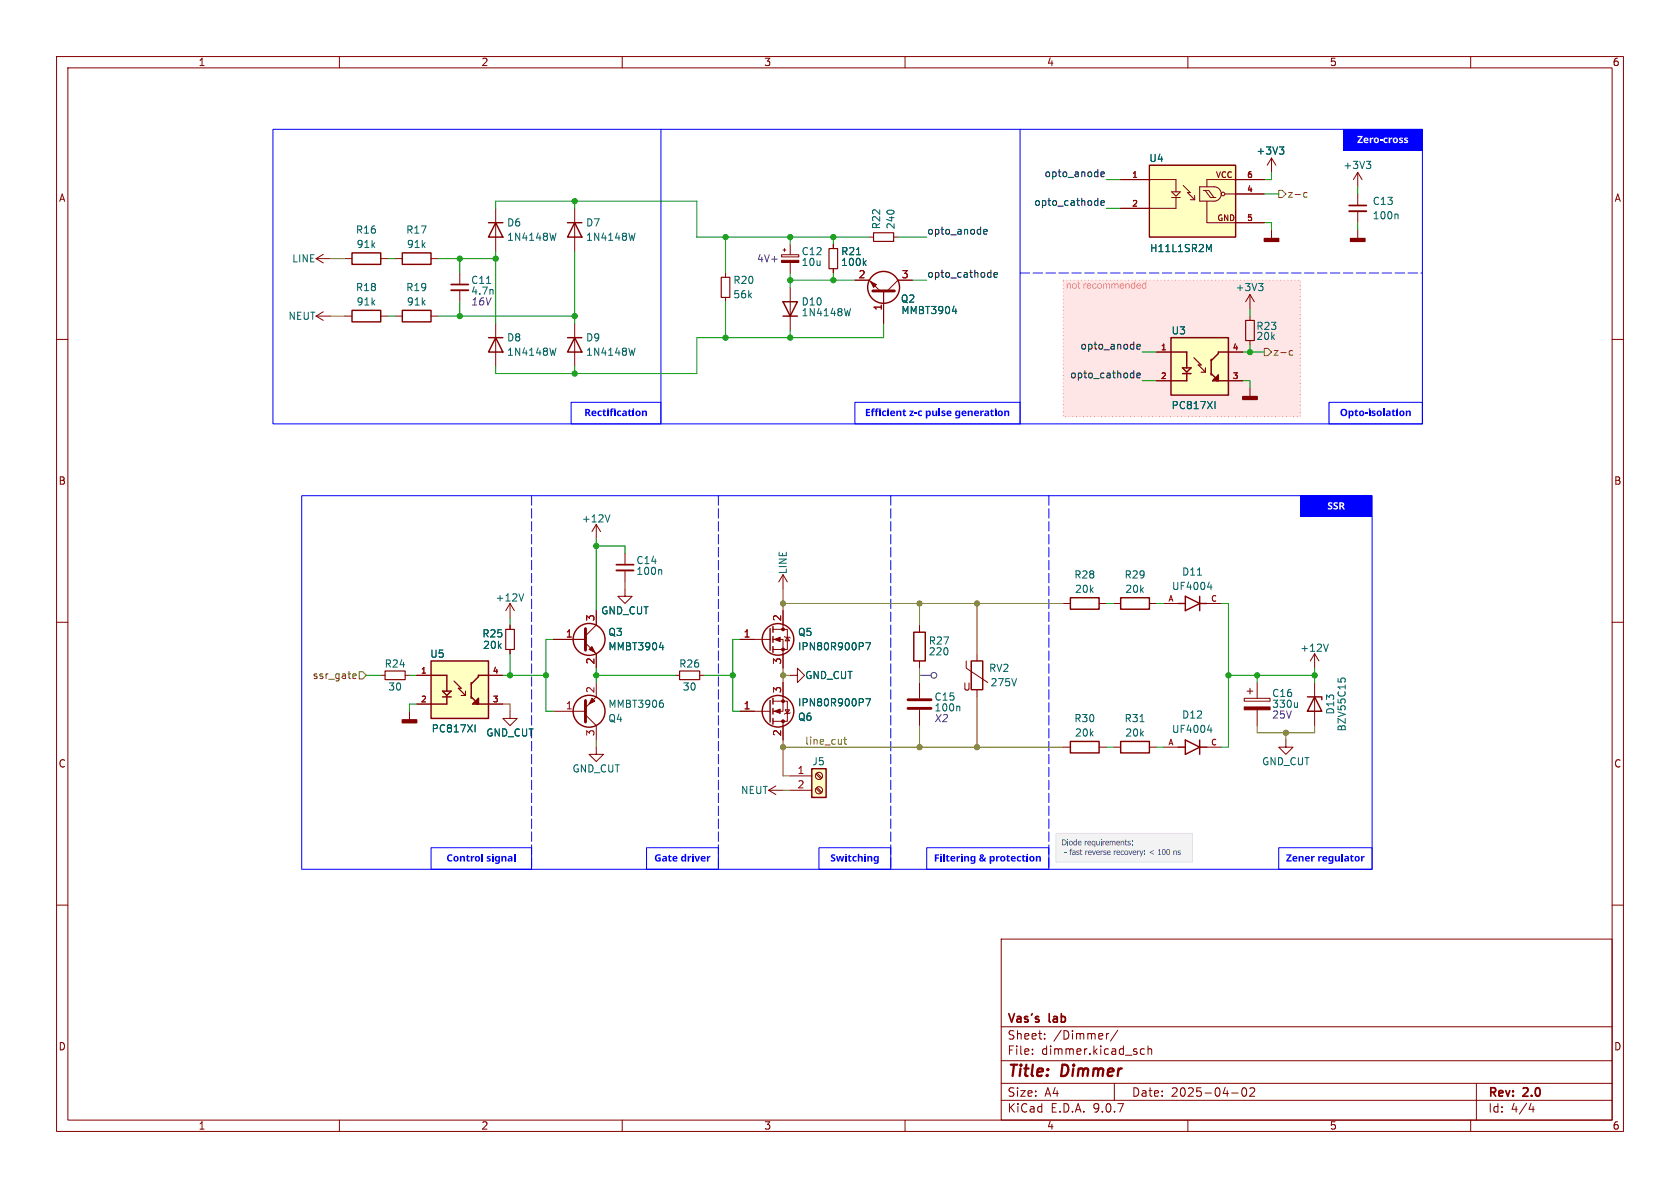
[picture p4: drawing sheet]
<svg xmlns="http://www.w3.org/2000/svg" width="297mm" height="210mm" viewBox="0 0 297 210" stroke-linecap="round" stroke-linejoin="round" font-family="sans-serif">
<g fill="none" stroke="#840000" stroke-width=".18">
<path d="M10 10h277v190h-277zM12 12h273v186h-273zM60 10v2M110 10v2M160 10v2M210 10v2M260 10v2M10 60h2M285 60h2M10 110h2M285 110h2M10 160h2"/>
<path d="M177 166h108v32h-108zM285 160h2M60 198v2M110 198v2M160 198v2M177 194.5h108M177 191.5h108M177 187.5h108M177 181.5h108M182.5 186.3v.1M182.5 185.5v.1M184.7 183.6v.1"/>
<path d="M184.7 182.8v.1M195.6 182.7v1M196 182.7l-.3 .1-.1 .2M197 191.5v3M197.6 182.1l-1.3 2M202.3 185.5l-.4-.1-.3 .3v.4l.1 .2h.6M203 185.5l.2-.1 .3 .1 .1 .9M203 184.9v1.5M210 198v2M217.7 193.2h1.2M219.7 192.4l.2-.1a.81 .81 0 0 1 .6 .6 .81 .81 0 0 1-.3 .8l-.2 .1a.81 .81 0 0 1-.3-1.4zM221 192.4l.5-.1 .2 .1 .1 .3-.9 1.1h.9"/>
<path d="M260 198v2M261 191.5v6.5M270.7 195l-.4 1.1h.9M271 195.6v1"/>
</g>
<g fill="#00f">
<path d="M237.5 22.9h14v3.8h-14z"/>
<path d="M229.9 87.6h12.7v3.8h-12.7z"/>
</g>
<path d="M186.7 147.3h24.1v5.1h-24.1z" fill="#f3f3f3"/>
<path d="M188 49.5h41.9v24.2h-41.9z" fill="#ffe6e6"/>
<g fill="none" stroke="#840000" stroke-width=".25">
<path d="M138.4 53.3h2.6l-1.3 2.6zM138.4 55.9h2.6M136.1 111.1v3.8M136.7 110.7v1.1M136.7 112.5v1M136.7 114.3v1M161.5 111.8h2.1v5h-2.1zM171.7 116.8h2v5.1h-2zM189.2 105.7h5.1v2h-5.1zM198.1 105.7h5.1v2h-5.1zM208.3 106.7h1.2M209.5 105.4l2.6 1.3-2.6 1.3z"/>
<path d="M212.1 106.7h1.3M212.1 105.4v2.6M136.1 123.8v3.8M136.7 123.4v1.1M136.7 125.2v1M136.7 127v1M189.2 131.1h5.1v2h-5.1zM198.1 131.1h5.1v2h-5.1z"/>
<circle cx="137.5" cy="113" r="2.79"/>
<circle cx="137.5" cy="125.7" r="2.79"/>
</g>
<g fill="none" stroke="#840000" stroke-width=".18">
<path d="M240 30.5v2.5M240 34.3v2M240 37.3v2.1M240 30.5l-.7 1.3M240 30.5l.8 1.3M55.9 45.7l1.2 .8M55.9 45.7h2.5M55.9 55.9l1.2 .7M55.9 55.9h2.5M57.1 45l-1.2 .7M57.1 55.1l-1.2 .8M139.7 50.8v7.6"/>
<path d="M240 40.6v1.6M130.8 113h5.3M136.7 111.3h2.5v3.5h-2.5M136.7 113h1.7v5.1M138.4 108v3.3M138.7 112.5l.1 .1h.8l.1 .2M139.2 112.6l.4 .7h-.8zM139.7 119.4h1.3v-1.3l1.2 1.3-1.2 1.3v-1.3M162.6 110.5v1.3M162.6 116.8v1.3M170.8 116.8v1.3l3.8 2.6M172.7 115.6v1.2"/>
<path d="M188 106.7h1.2M194.3 106.7h1.3M196.8 106.7h1.3M203.2 106.7h1.3M205.7 106.7h2.6M213.4 106.7h2.5M232.4 115.6l-.8 1.2M232.4 115.6l.8 1.2M232.4 115.6v2.5M130.8 125.7h5.3M136.7 124h2.5v3.5h-2.5M138.4 120.7v5h-1.7"/>
<path d="M138.4 127.5v3.3M138.8 125.5h.8l-.4 .6zM139.7 126l-.1 .1h-.8l-.1 .1M162.6 120.7v2.7M162.6 125.5v2.8M172.7 121.9v1.3M188 132.1h1.2M194.3 132.1h1.3M196.8 132.1h1.3M203.2 132.1h1.3M220 123.4h4.5v.6h-4.5zM220.5 122.2h1"/>
<path d="M221 121.7v1M222.2 120.7v2.7M222.2 125.5v2.8M227.3 130.8v1.3h1.3l-1.3 1.3-1.2-1.3h1.2"/>
</g>
<g fill="none" stroke="#006464" stroke-width=".18">
<path d="M241.5 28.5h.8l-.4 .5M242.1 29l.2 .2v.3l-.2 .3M247 37.8l.2 .2v.7M150.4 54.6l-.3 1.2M153.1 113.6h.8l-.5 1.3M211.7 101.7h.7M213.5 103.8h.8M214.1 103.4v.8M234.8 113.9l-.4 1.2M153.1 123.5h.8l-.5 1.3M169.5 124.8l.2 .2v.7M201.5 127.6h.8"/>
<path d="M229.4 124.2v.8M229.4 124.9l-.2 .1"/>
</g>
<g fill="#840000" stroke="#840000" stroke-width=".18">
<path d="M136.9 125.7l1-.4v.8z"/>
<path d="M220 125h4.5v.5h-4.5z"/>
<path d="M136.9 113l1-.4v.8z"/>
<circle cx="138.4" cy="127.5" r=".25"/>
<circle cx="138.4" cy="124" r=".25"/>
<circle cx="138.4" cy="111.3" r=".25"/>
<circle cx="138.4" cy="114.8" r=".25"/>
</g>
<path d="M238.8 42.2h2.5v.5h-2.5z" fill="#840000" stroke="#840000" stroke-width=".25"/>
<path d="M160.5 123.7h4.1M160.5 125.2h4.1" fill="none" stroke="#840000" stroke-width=".51"/>
<path d="M238.5 36.3h3.1" fill="none" stroke="#840000" stroke-width=".3"/>
<path d="M238.5 37.3h3.1" fill="none" stroke="#840000" stroke-width=".33"/>
<path d="M203.2 29.2h15.2v12.7h-15.2z" fill="#ffffc2"/>
<g fill="none" stroke="#840000" stroke-width=".18">
<path d="M198.1 31.8h9.8v2.1M207.1 33.9h1.6l-.8 .8zM207.1 34.9h1.6M207.9 34.9v1.9h-9.8M209.2 32.8l1.2 1.2h-.5l1.3 1.3M210.4 35.3h.8M211.2 34.5v.8M212.1 33h2.5a1.27 1.27 0 0 1 1.3 1.3 1.27 1.27 0 0 1-1.3 1.3h-2.5zM212.7 33.7h1l.9 1.2M213 33.7l1 1.2h.9M213.4 35.6v3.8h10.1M216.5 34.3h7"/>
<path d="M223.5 31.8h-10.1v1.2"/>
<circle cx="216.2" cy="34.3" r=".32"/>
</g>
<path d="M203.2 29.2h15.2v12.7h-15.2z" fill="none" stroke="#840000" stroke-width=".25"/>
<path d="M213.7 44.1l.4-.9v1.3" fill="none" stroke="#006464" stroke-width=".18"/>
<path d="M207 59.7h10.2v10.2h-10.2z" fill="#ffffc2"/>
<g fill="none" stroke="#840000" stroke-width=".25">
<path d="M62.2 44.7h5.1v2h-5.1zM71.1 54.9h5.1v2h-5.1zM71.1 44.7h5.1v2h-5.1zM207 59.7h10.2v10.2h-10.2zM207 62.2h2.8v2.8M209 65h1.6l-.8 .8zM209 66h1.6M209.8 66v1.3h-2.8M214.1 66l1.3 1.3v-1l-1 1h2.8M214.1 63.5v2.8M214.6 67.1h.3M214.9 67.1l.2 .2v-.5l.3 .3"/>
<path d="M215.4 66.5l-.5 .6M217.2 62.2h-1.8v.3l-1.3 1.3"/>
<circle cx="156.2" cy="50.8" r="2.82"/>
</g>
<path d="M146.6 43.9h1.5v3.6h-1.5zM154.4 41.1h3.6v1.6h-3.6zM220.2 56.6h1.5v3.6h-1.5zM211.1 63.2l1.2 1.3h-.5l1.3 1.3M212.3 65.8h.8M213.1 65v.8M89.4 111.3h1.5v3.5h-1.5z" fill="none" stroke="#840000" stroke-width=".2"/>
<g fill="none" stroke="#840000" stroke-width=".18">
<path d="M224.8 27.9v2.6M224.8 27.9l-.8 1.3M224.8 27.9l.8 1.3M61 45.7h1.2M67.3 45.7h1.3M69.8 45.7h1.3M69.8 55.9h1.3M76.2 45.7h1.3M76.2 55.9h1.3M81.3 48.3v2M81.3 51.3v2M147.3 43.2v.7"/>
<path d="M147.3 47.5v.8M151.1 49.5h2.6l1.9 1.9M153.7 41.9h.7M156.2 51.4v5.8M158 41.9h.7M161.3 49.5h-2.6l-1.9 1.9M221 52.1v2.5M221 55.9v.7M221 52.1l-.8 1.2M221 52.1l.7 1.2M224.8 40.6v1.6M204.5 62.2h2.5"/>
<path d="M204.5 67.3h2.5M217.2 62.2h2.5M217.2 67.3h2.5M221 60.2v.8M221 68.6v1.5M90.2 106.7v2.5M90.2 110.5v.8M90.2 114.8v.8M90.2 106.7l-.8 1.3M90.2 106.7l.7 1.3"/>
</g>
<g fill="none" stroke="#006464" stroke-width=".18">
<path d="M226.2 26h.8l-.5 .5M226.7 26.5l.3 .2v.3l-.3 .2M86 50.1h.7M87.1 51.2l.1 .8M151.4 45h.7M152.8 46.5l.3 .4M153.1 46.1l-.5 .5M168.4 55h.7M169 54.6v.8M222.5 50.1h.8l-.4 .5M223 50.6l.3 .2v.3l-.3 .3M214.8 71v1.2"/>
<path d="M92.6 105l-.4 1.2"/>
</g>
<g fill="#840000" stroke="#840000" stroke-width=".25">
<path d="M219.7 70.1h2.5v.5h-2.5z"/>
<path d="M223.5 42.2h2.6v.5h-2.6z"/>
</g>
<path d="M154.3 51.4h3.8" fill="none" stroke="#840000" stroke-width=".51"/>
<path d="M153.9 49.8l1 .5-.5 .5z" fill="#840000" stroke="#840000" stroke-width=".18"/>
<path d="M79.8 50.3h3" fill="none" stroke="#840000" stroke-width=".3"/>
<path d="M79.8 51.3h3" fill="none" stroke="#840000" stroke-width=".33"/>
<path d="M76.2 116.8h10.2v10.2h-10.2z" fill="#ffffc2"/>
<g fill="none" stroke="#840000" stroke-width=".25">
<path d="M86.4 39.4h2.5M87.6 39.4l1.3 2.5h-2.5zM100.3 39.4h2.6M101.6 39.4l1.3 2.5h-2.6zM62.2 54.9h5.1v2h-5.1zM86.4 59.7h2.5M87.6 59.7l1.3 2.5h-2.5zM100.3 59.7h2.6M101.6 59.7l1.3 2.5h-2.6zM76.2 116.8h10.2v10.2h-10.2zM76.2 119.4h2.8v2.8M86.4 119.4h-1.8v.2l-1.3 1.3"/>
<path d="M78.2 122.2h1.6l-.8 .7zM78.2 123.2h1.6M79 123.2v1.3h-2.8M83.3 123.2l1.3 1.3v-1.1l-1 1.1h2.8M83.3 120.7v2.7M83.8 124.2h.3M84.1 124.2l.2 .3v-.5l.3 .2M84.6 123.7l-.5 .5M231.1 123.2h2.6v.5M232.4 123.2l1.3 2.5h-2.6z"/>
<circle cx="104.1" cy="113" r="2.82"/>
<circle cx="104.1" cy="125.7" r="2.82"/>
</g>
<path d="M127.5 49h1.5v3.6h-1.5zM68.1 118.6h3.5v1.5h-3.5zM120.1 118.6h3.6v1.5h-3.6zM80.3 120.4l1.2 1.3h-.5l1.3 1.2M81.5 122.9h.8M82.3 122.2v.7" fill="none" stroke="#840000" stroke-width=".2"/>
<g fill="none" stroke="#840000" stroke-width=".18">
<path d="M87.6 36.8v7.7M101.6 36.8v7.7M61 55.9h1.2M67.3 55.9h1.3M87.6 57.2v7.6M101.6 57.2v7.6M128.3 48.3v.7M128.3 52.6v.7M138.2 45h3v.4h-3zM138.4 44.2h.5M138.7 43.9v.6M139.7 43.2v1.8"/>
<path d="M139.7 46.4v1.9M105.4 92.7l-.8 1.3M105.4 92.7l.8 1.3M105.4 92.7v2.6M110.5 97.8v2M67.3 119.4h.8M71.6 119.4h.8M73.7 119.4h2.5M86.4 119.4h2.5M97.8 113h5.7M103.5 113.7l1.9 1.9v2.5M105.4 108v2.5l-1.9 1.9"/>
<path d="M110.5 104.1v1.3h1.3l-1.3 1.3-1.3-1.3h1.3M110.5 100.8v2.1M119.4 119.4h.7M123.7 119.4h.8M138.4 101.6l-.7 1.3M138.4 101.6l.8 1.3M138.4 101.6v2.5M72.4 125.7v1.6M73.7 124.5h2.5M86.4 124.5h2.5M90.2 125.7v1.3h1.2l-1.2 1.3-1.3-1.3h1.3M97.8 125.7h5.7"/>
<path d="M103.5 126.4l1.9 1.9v2.5M105.4 120.7v2.5l-1.9 1.9M105.4 132.1v1.3h1.3l-1.3 1.2-1.3-1.2h1.3M135.9 139.7l1.3 .8M135.9 139.7h2.5M137.2 138.9l-1.3 .8M232.4 120.7v7.6"/>
</g>
<g fill="none" stroke="#006464" stroke-width=".18">
<path d="M98.3 41.2l-.3 1.3M112.3 41.2l-.3 1.3M98.3 61.5l-.3 1.3M112.3 61.5l-.3 1.3M107.8 91l-.4 1.3M116.6 114.5h.8M116.8 100.7l.2 .2v.6M117.2 114v.9M236.5 119.9v.6M84 128.1v1.3M116.9 123.8h.3M117 124.3l.3 .2v.3l-.3 .2"/>
<path d="M237 120.4v-.3l.3-.2h.4l.1 .5"/>
</g>
<path d="M71.1 127.3h2.6v.5h-2.6z" fill="#840000" stroke="#840000" stroke-width=".25"/>
<path d="M109 99.8h3" fill="none" stroke="#840000" stroke-width=".3"/>
<path d="M109 100.8h3" fill="none" stroke="#840000" stroke-width=".33"/>
<path d="M103.5 111.1v3.8M103.5 123.8v3.8" fill="none" stroke="#840000" stroke-width=".51"/>
<g fill="#840000" stroke="#840000" stroke-width=".18">
<path d="M104.6 114.3l.6 1-1.1-.5z"/>
<path d="M104.6 123.4l.6 .6-1.1 .5z"/>
<path d="M138.2 46h3v.4h-3z"/>
</g>
<path d="M143.5 135.9h2.5v5.1h-2.5z" fill="#ffffc2"/>
<path d="M143.5 135.9h2.5v5.1h-2.5zM208.3 132.1h1.2M209.5 130.8l2.6 1.3-2.6 1.3zM212.1 132.1h1.3M212.1 130.8v2.6" fill="none" stroke="#840000" stroke-width=".25"/>
<g fill="none" stroke="#840000" stroke-width=".18">
<path d="M139.7 137.2h3.8M139.7 139.7h3.8M144.2 136.8l.9 .9M144.2 139.4l.9 .8M144.4 136.7l.9 .8M144.4 139.2l.9 .8M205.7 132.1h2.6M213.4 132.1h2.5"/>
<circle cx="144.8" cy="137.2" r=".63"/>
<circle cx="144.8" cy="139.7" r=".63"/>
</g>
<path d="M213.5 129.1h.8M214.1 128.6v.9" fill="none" stroke="#006464" stroke-width=".18"/>
<g fill="none" stroke="#484848" stroke-width=".18">
<path d="M162.6 119.4h2"/>
<circle cx="165.1" cy="119.4" r=".51"/>
</g>
<path d="M226.1 33.7h.6l.6 .6-.6 .6h-.6zM230.5 34.6l.2 .3 .4-.1M231.1 34.1l-.4-.1-.2 .3M223.5 61.6h.7l.6 .6-.6 .7h-.7zM227.9 62.6l.3 .2 .3-.1M228.5 62h-.3l-.3 .2M62.4 119.9h.5M62.4 119.2l.4-.1 .2 .3-.6 .1M63.5 118.7h.6l.7 .7-.7 .6h-.6z" fill="none" stroke="#725600" stroke-width=".18"/>
<g fill="none" stroke="#0f0f0f" stroke-width=".18">
<path d="M194 35.5h.1M194.1 35v1.3M194.1 36.3h-.1M194.6 35.9l.6-.1v-.3h-.4l-.2 .2 .1 .6h.5M194.6 30.8l.6-.1v-.2l-.4-.1-.2 .2 .1 .6h.5M173.9 41l.6-.1v-.3h-.4l-.2 .1 .1 .6h.5M175.1 48.2h.1M175.2 47.7v1.3M175.2 49h-.1M175.7 48.6l.6-.1v-.3h-.4l-.2 .2 .1 .6h.5M200.3 66h.1M200.4 65.5v1.3"/>
<path d="M200.4 66.7l-.1 .1M201 61.3l.6-.1-.1-.3h-.3l-.2 .2v.6h.5M201 66.4l.6-.1-.1-.3h-.3l-.2 .1v.6h.5"/>
</g>
<g fill="none" stroke="#7f7f00" stroke-width=".18">
<path d="M58.4 55.9h2.6M58.4 45.7h2.6M110.5 102.9v1.2M138.4 106.7h49.6M138.4 119.4h1.3M138.4 104.1v3.9M138.4 118.1v2.6M162.6 106.7v3.8M162.6 118.1v2.6M172.7 106.7v8.9M88.9 124.5h1.3v1.2M105.4 130.8v1.3"/>
<path d="M138.4 139.7h1.3M138.4 130.8v6.4h1.3M138.4 132.1h49.6M149.2 130.7h.5M149.4 130.3v1.1l.3 .2M162.6 128.3v3.8M172.7 123.2v8.9M222.2 128.3v1.2h10.2v-1.2M227.3 129.5v1.3"/>
</g>
<path d="M116.8 22.9v52M180.3 22.9v52" fill="none" stroke="#0000c2" stroke-width=".18"/>
<path d="M180.3 48.3h71.2M94 87.6v66.1M127 87.6v66.1M157.5 87.6v66.1M185.4 87.6v66.1" fill="none" stroke="#0000c2" stroke-width=".18" stroke-dasharray="1.7 .6"/>
<g fill="none" stroke="#009600" stroke-width=".18">
<path d="M87.6 36.8v-1.2h35.6v6.3h30.5M101.6 35.6v1.2M195.6 36.8h2.5M195.6 31.8h2.5M223.5 39.4h1.3v1.2M223.5 34.3h2.6M224.8 30.5v1.3h-1.3M240 33v1.3M240 39.4v1.2M68.6 45.7h1.2M68.6 55.9h1.2M77.5 45.7h10.1"/>
<path d="M77.5 55.9h24.1M81.3 45.7v2.6M81.3 53.3v2.6M87.6 44.5v12.7M101.6 44.5v12.7M128.3 41.9v6.4M128.3 53.3v6.4M139.7 41.9v1.3M139.7 48.3v2.5M139.7 58.4v1.3M139.7 49.5h11.4M147.3 41.9v1.3"/>
<path d="M147.3 48.3v1.2M156.2 57.2v2.5h-33v6.3h-35.6v-1.2M158.7 41.9h5.1M161.3 49.5h2.5M221 54.6v1.3M101.6 64.8v1.2M201.9 67.3h2.6M201.9 62.2h2.6M219.7 67.3h1.3v1.3M219.7 62.2h3.8M221 61v1.2M105.4 95.3v12.7"/>
<path d="M105.4 96.5h5.1v1.3M64.8 119.4h2.5M72.4 119.4h1.3M88.9 119.4h7.6M90.2 109.2v1.3M90.2 115.6v3.8M97.8 113h-1.3v12.7h1.3M105.4 119.4h14M105.4 118.1v2.6M124.5 119.4h5M130.8 113h-1.3v12.7h1.3M195.6 106.7h1.2"/>
<path d="M204.5 106.7h1.2M215.9 106.7h1.3v25.4h-1.3M217.2 119.4h15.2M222.2 119.4v1.3M232.4 118.1v2.6M73.7 124.5h-1.3v1.2M195.6 132.1h1.2M204.5 132.1h1.2"/>
</g>
<path d="M101 71.1h15.8v3.8h-15.8z" fill="none" stroke="#00f" stroke-width=".18"/>
<g fill="#00f">
<path d="M103.4 72.3h.4a.38 .38 0 0 1 .5 .2 .38 .38 0 0 1-.2 .5l.4 .6h-.3l-.3-.5h-.2v.5h-.3v-.7h.3a.22 .22 0 0 0 .4-.2 .22 .22 0 0 0-.4-.2v.4h-.3z"/>
<path d="M108 72.3l.5-.1-.1 .2-.2 .1v.1h.2v.2h-.2v.8h-.3v-.8h-.1z"/>
<circle cx="107.5" cy="72.3" r=".14"/>
<circle cx="108.7" cy="72.3" r=".14"/>
<circle cx="112" cy="72.3" r=".14"/>
</g>
<path d="M76.2 149.9h17.8v3.8h-17.8z" fill="none" stroke="#00f" stroke-width=".18"/>
<g fill="#00f">
<path d="M79.2 151.2l.5-.2 .3 .1-.1 .2a.42 .42 0 0 0-.6 .4 .42 .42 0 0 0 .7 .3v.2a.66 .66 0 0 1-.9-.1 .66 .66 0 0 1 .1-.9z"/>
<path d="M85.1 150.9h.3v1.4h-.3z"/>
<path d="M90.9 150.9h.2v1.4h-.2z"/>
<circle cx="87.1" cy="151.1" r=".14"/>
</g>
<path d="M226.1 149.9h16.5v3.8h-16.5z" fill="none" stroke="#00f" stroke-width=".18"/>
<g fill="#00f">
<path d="M227.4 151h.9l-.6 1.1h.6v.2h-.9l.6-1.1h-.6z"/>
<path d="M237.1 150.9h.3v1.4h-.3z"/>
<path d="M240.6 151.3h.2l.1 .2 .4-.2-.1 .3-.3 .1v.6h-.3z"/>
</g>
<path d="M234.9 71.1h16.6v3.8h-16.6z" fill="none" stroke="#00f" stroke-width=".18"/>
<g fill="#00f">
<path d="M237.1 72.4a.63 .63 0 0 1 1 .1 .63 .63 0 0 1-.2 .9 .63 .63 0 0 1-.9-.4v-.1h.3a.36 .36 0 0 0 .4 .4 .36 .36 0 0 0 .2-.6l-.2-.2a.33 .33 0 0 0-.4 .4h-.3z"/>
<path d="M244.5 72.2h.3v1.4h-.3z"/>
<path d="M248.5 72.6h.2l.1 .1 .2-.1h.3l.1 1h-.3v-.7l-.1-.1-.2 .1v.7h-.3z"/>
<circle cx="242.1" cy="72.3" r=".14"/>
<circle cx="247" cy="72.3" r=".14"/>
</g>
<g fill="#fff">
<path d="M240 24h.9l-.6 1.1h.6v.2h-.9l.6-1.1h-.6z"/>
<path d="M234.9 88.9l.3-.1 .4 .1-.1 .2-.4-.1v.2a.45 .45 0 0 1 .5 .6 .45 .45 0 0 1-.8 .2l-.1-.2 .4 .1 .2-.2-.5-.4z"/>
<path d="M235.8 88.9l.4-.1 .3 .1v.2l-.5-.1 .1 .2a.45 .45 0 0 1 .4 .6 .45 .45 0 0 1-.7 .2l-.1-.2 .4 .1 .2-.2-.5-.4z"/>
<path d="M236.8 88.8h.4a.38 .38 0 0 1 .4 .2 .38 .38 0 0 1-.2 .5l.4 .6h-.3l-.3-.5h-.2v.5h-.2v-.7h.2a.22 .22 0 0 0 .4-.2 .22 .22 0 0 0-.4-.2v.4h-.2z"/>
</g>
<path d="M144.8 149.9h12.7v3.8h-12.7z" fill="none" stroke="#00f" stroke-width=".18"/>
<g fill="#00f">
<path d="M147 151.1l.3-.1 .4 .1-.1 .2h-.4v.2a.45 .45 0 0 1 .5 .5 .45 .45 0 0 1-.7 .3l-.1-.3 .4 .1 .1-.1-.5-.5z"/>
<path d="M151.6 150.9h.3v.5l.3-.1 .3 .1v.9h-.2v-.7l-.2-.1-.2 .2v.6h-.3z"/>
<circle cx="149.6" cy="151.1" r=".14"/>
<circle cx="152.9" cy="151.1" r=".14"/>
</g>
<path d="M186.7 147.3h24.1v5.1h-24.1z" fill="none" stroke="#e0e0e0" stroke-width=".18"/>
<g fill="#484848">
<path d="M189.8 148.7h.5v-.4h.1v1.1l-.6-.1-.1-.3h.2l.1 .3 .3-.1v-.4h-.3l-.1 .2h-.2z"/>
<path d="M189.2 150.1h.3v.1h-.2v.2h.2v.1h-.2v.6h-.1l-.1-.7z"/>
</g>
<path d="M151.1 71.1h29.2v3.8h-29.2z" fill="none" stroke="#00f" stroke-width=".18"/>
<g fill="#00f">
<path d="M153.1 72.3h.7v.2h-.5v.3h.5v.2h-.5v.3h.5v.3h-.7z"/>
<path d="M154.2 72.3l.5-.1-.1 .2-.2 .1v.1h.2v.2h-.2v.8h-.3v-.8h-.1z"/>
<path d="M154.9 72.3l.5-.1-.1 .2-.2 .1-.1 .1h.3v.2h-.3v.8h-.2v-.8h-.2z"/>
<path d="M165.9 72.2h.3v1.4h-.3z"/>
<path d="M177.5 72.6h.2l.1 .1 .2-.1h.3l.1 1h-.2l-.1-.7-.1-.1-.2 .1v.7h-.3z"/>
<circle cx="155.6" cy="72.3" r=".14"/>
<circle cx="157" cy="72.3" r=".14"/>
<circle cx="176" cy="72.3" r=".14"/>
</g>
<path d="M114.3 149.9h12.7v3.8h-12.7z" fill="none" stroke="#00f" stroke-width=".18"/>
<g fill="#00f">
<path d="M115.9 151.2l.6-.2 .3 .1-.1 .2a.43 .43 0 0 0-.6 .3 .43 .43 0 0 0 .5 .5v-.3h-.3v-.2h.5v.6a.69 .69 0 0 1-.9-.1 .69 .69 0 0 1 0-.9z"/>
<path d="M120.6 151.4l.2-.1 .3 .1-.1-.5h.3v1.4l-.3-.1-.2 .1a.39 .39 0 0 1-.4-.5h.3a.22 .22 0 0 0 .2 .3 .22 .22 0 0 0 .1-.4v-.2a.21 .21 0 0 0-.3 .1 .21 .21 0 0 0 0 .2h-.3z"/>
<circle cx="122.5" cy="151.1" r=".14"/>
</g>
<path d="M163.8 149.9h21.6v3.8h-21.6z" fill="none" stroke="#00f" stroke-width=".18"/>
<g fill="#00f">
<path d="M165.3 151h.7v.2h-.5v.4h.5v.2h-.5v.5h-.2z"/>
<path d="M166.7 150.9h.3v1.4h-.3z"/>
<path d="M173.3 151.1a.35 .35 0 0 1 .6 0 .35 .35 0 0 1-.2 .5l.2 .3 .1-.3h.3l-.2 .4 .3 .3-.5-.1-.5 .1-.3-.4 .7 .1-.3-.3-.1 .2h-.3v-.1a.26 .26 0 0 0 .2-.2 .26 .26 0 0 0-.1-.3h.3v.2l.2-.2-.1-.1-.4 .1z"/>
<path d="M183.1 151.3h.2l.1 .2 .2-.2 .3 .1 .1 .9h-.3v-.7l-.1-.1-.2 .2v.6h-.3z"/>
<circle cx="166.4" cy="151.1" r=".14"/>
<circle cx="170" cy="151.1" r=".14"/>
<circle cx="181.6" cy="151.1" r=".14"/>
</g>
<g fill="#ff8080">
<path d="M190.6 49.9l.1-.1v.3h.2v.1h-.2v.6l.2 .2a.23 .23 0 0 1-.2 0 .23 .23 0 0 1-.1-.2v-.6h-.1z"/>
<path d="M200 50.2l.3-.1 .2 .1v-.5h.2v1.3h-.2v-.1l-.1 .1h-.3l-.2-.3 .1-.1a.29 .29 0 0 0 .4 .3 .29 .29 0 0 0 .1-.5l-.3-.2-.2 .4h-.1z"/>
<path d="M202 50.2l.2-.1 .3 .1v-.5h.2v1.3h-.2v-.1l-.2 .1h-.2l-.2-.3 .1-.1a.29 .29 0 0 0 .4 .3 .29 .29 0 0 0 .1-.5l-.3-.2-.2 .4h-.1z"/>
</g>
<path d="M48.3 22.9h203.2v52h-203.2zM53.3 87.6h189.3v66.1h-189.3z" fill="none" stroke="#00f" stroke-width=".18"/>
<path d="M188 49.5h41.9v24.2h-41.9z" fill="none" stroke="#ff8080" stroke-width=".18" stroke-dasharray="0 .6"/>
<g fill="none" stroke="#006464" stroke-width=".18">
<path d="M226.2 26h.8l-.5 .5M226.7 26.5l.3 .2v.3l-.3 .2M151.4 45h.7M152.8 46.5l.3 .4M153.1 46.1l-.5 .5M168.4 55h.7M169 54.6v.8M213.7 44.1l.4-.9v1.3M214.8 71v1.2M116.6 114.5h.8M117.2 114v.9M153.1 113.6h.8l-.5 1.3"/>
<path d="M84 128.1v1.3M153.1 123.5h.8l-.5 1.3"/>
</g>
<g fill="none" stroke="#840000" stroke-width=".18">
<path d="M198.1 31.8h5.1M198.1 36.8h5.1M218.4 31.8h5.1M218.4 34.3h5.1M218.4 39.4h5.1M147.3 43.2v.7M147.3 47.5v.8M151.1 49.5h2.6M156.2 51.4v5.8M158.7 49.5h2.6M204.5 62.2h2.5M204.5 67.3h2.5"/>
<path d="M217.2 62.2h2.5M217.2 67.3h2.5M73.7 119.4h2.5M86.4 119.4h2.5M90.2 110.5v.8M90.2 114.8v.8M97.8 113h5.7M105.4 108v2.5M105.4 115.6v2.5M130.8 113h2.5M138.4 108v2.5M138.4 115.6v2.5"/>
<path d="M73.7 124.5h2.5M86.4 124.5h2.5M130.8 125.7h2.5M138.4 120.7v2.5M138.4 128.3v2.5"/>
</g>
<g fill="#009600" stroke="#009600" stroke-width=".18">
<circle cx="90.2" cy="119.4" r=".46"/>
<circle cx="139.7" cy="49.5" r=".46"/>
<circle cx="105.4" cy="119.4" r=".46"/>
<circle cx="96.5" cy="119.4" r=".46"/>
<circle cx="217.2" cy="119.4" r=".46"/>
<circle cx="222.2" cy="119.4" r=".46"/>
<circle cx="232.4" cy="119.4" r=".46"/>
<circle cx="221" cy="62.2" r=".46"/>
<circle cx="147.3" cy="41.9" r=".46"/>
<circle cx="139.7" cy="41.9" r=".46"/>
<circle cx="139.7" cy="59.7" r=".46"/>
<circle cx="147.3" cy="49.5" r=".46"/>
<circle cx="128.3" cy="41.9" r=".46"/>
<circle cx="129.5" cy="119.4" r=".46"/>
<circle cx="101.6" cy="66" r=".46"/>
<circle cx="101.6" cy="55.9" r=".46"/>
<circle cx="81.3" cy="55.9" r=".46"/>
<circle cx="81.3" cy="45.7" r=".46"/>
<circle cx="105.4" cy="96.5" r=".46"/>
<circle cx="128.3" cy="59.7" r=".46"/>
<circle cx="87.6" cy="45.7" r=".46"/>
<circle cx="101.6" cy="35.6" r=".46"/>
</g>
<g fill="#7f7f00" stroke="#7f7f00" stroke-width=".18">
<circle cx="162.6" cy="106.7" r=".46"/>
<circle cx="172.7" cy="132.1" r=".46"/>
<circle cx="162.6" cy="132.1" r=".46"/>
<circle cx="172.7" cy="106.7" r=".46"/>
<circle cx="227.3" cy="129.5" r=".46"/>
<circle cx="138.4" cy="119.4" r=".46"/>
<circle cx="138.4" cy="132.1" r=".46"/>
<circle cx="138.4" cy="106.7" r=".46"/>
</g>
<g font-size="2.8" fill="#840000">
<text x="178" y="190.9">Title:</text>
<text x="187.7" y="190.9">Dimmer</text>
</g>
<g font-size="2.1" fill="#840000">
<text x="178" y="184">Sheet:</text>
<text x="178" y="181.2">Vas's</text>
<text x="185.5" y="181.2">lab</text>
<text x="186.2" y="184">/Dimmer/</text>
<text x="178" y="186.7">File:</text>
<text x="184.1" y="186.7">dimmer.kicad_sch</text>
<text x="178" y="196.9">KiCad</text>
<text x="178" y="194.1">Size:</text>
<text x="184.7" y="194.1">A4</text>
<text x="185.7" y="196.9">E.D.A.</text>
<text x="193.3" y="196.9">9.0.7</text>
<text x="200" y="194.1">Date:</text>
<text x="207" y="194.1">2025-04-02</text>
<text x="263" y="194.3">Rev:</text>
<text x="263" y="196.9">Id:</text>
<text x="267.1" y="196.9">4/4</text>
<text x="269.4" y="194.3">2.0</text>
</g>
<g font-size="1.8" fill="#840000">
<text x="35" y="11.9">1</text>
<text x="85" y="11.9">2</text>
<text x="135" y="11.9">3</text>
<text x="185" y="11.9">4</text>
<text x="235" y="11.9">5</text>
<text x="285" y="11.9">6</text>
<text x="10.3" y="35.9">A</text>
<text x="285.3" y="35.9">A</text>
<text x="10.3" y="85.9">B</text>
<text x="285.3" y="85.9">B</text>
<text x="170.2" y="122.3">U</text>
<text x="10.3" y="135.9">C</text>
<text x="285.3" y="135.9">C</text>
<text x="10.3" y="185.9">D</text>
<text x="285.3" y="185.9">D</text>
<text x="35" y="199.9">1</text>
<text x="85" y="199.9">2</text>
<text x="135" y="199.9">3</text>
<text x="185" y="199.9">4</text>
<text x="235" y="199.9">5</text>
<text x="285" y="199.9">6</text>
</g>
<g font-size="1.8" fill="#006464">
<text x="203.1" y="28.8">U4</text>
<text x="222" y="27.5">+3V3</text>
<text x="237.4" y="30.1">+3V3</text>
<text x="62.8" y="41.5">R16</text>
<text x="71.7" y="41.5">R17</text>
<text x="89.5" y="40.2">D6</text>
<text x="103.5" y="40.2">D7</text>
<text x="155.8" y="40.6" transform="rotate(-90 155.8 40.6)">R22</text>
<text x="158.3" y="40.6" transform="rotate(-90 158.3 40.6)">240</text>
<text x="242.6" y="39">100n</text>
<text x="242.6" y="36.4">C13</text>
<text x="51.6" y="46.6">LINE</text>
<text x="62.9" y="44">91k</text>
<text x="71.8" y="44">91k</text>
<text x="89.5" y="42.8">1N4148W</text>
<text x="103.5" y="42.8">1N4148W</text>
<text x="141.6" y="45.3">C12</text>
<text x="141.6" y="47.2">10u</text>
<text x="148.6" y="45.3">R21</text>
<text x="148.6" y="47.2">100k</text>
<text x="203.2" y="44.8">H11L1SR2M</text>
<text x="62.8" y="51.7">R18</text>
<text x="71.7" y="51.7">R19</text>
<text x="83.2" y="50.4">C11</text>
<text x="83.2" y="52.3">4.7n</text>
<text x="129.5" y="52.9">56k</text>
<text x="129.5" y="50.4">R20</text>
<text x="159.2" y="53.7">Q2</text>
<text x="218.3" y="51.7">+3V3</text>
<text x="50.9" y="56.7">NEUT</text>
<text x="62.9" y="54.2">91k</text>
<text x="71.8" y="54.2">91k</text>
<text x="141.6" y="54.2">D10</text>
<text x="141.6" y="56.1">1N4148W</text>
<text x="159.2" y="55.7">MMBT3904</text>
<text x="207" y="59.3">U3</text>
<text x="222" y="58.5">R23</text>
<text x="89.5" y="60.6">D8</text>
<text x="89.5" y="63.1">1N4148W</text>
<text x="103.5" y="60.6">D9</text>
<text x="103.5" y="63.1">1N4148W</text>
<text x="222" y="60.3">20k</text>
<text x="207" y="72.5">PC817XI</text>
<text x="102.8" y="92.6">+12V</text>
<text x="112.4" y="101.8">100n</text>
<text x="112.4" y="99.9">C14</text>
<text x="139.3" y="101.6" transform="rotate(-90 139.3 101.6)">LINE</text>
<text x="208.9" y="102">D11</text>
<text x="87.5" y="106.5">+12V</text>
<text x="189.8" y="102.5">R28</text>
<text x="189.9" y="105">20k</text>
<text x="198.7" y="102.5">R29</text>
<text x="198.8" y="105">20k</text>
<text x="207.1" y="104.5">UF4004</text>
<text x="85.2" y="112.9">R25</text>
<text x="106.2" y="108.8">GND_CUT</text>
<text x="107.5" y="112.6">Q3</text>
<text x="141" y="112.6">Q5</text>
<text x="67.9" y="118.2">R24</text>
<text x="76" y="116.5">U5</text>
<text x="85.3" y="114.9">20k</text>
<text x="107.5" y="115.2">MMBT3904</text>
<text x="120" y="118.2">R26</text>
<text x="141" y="115.2">IPN80R900P7</text>
<text x="164.1" y="116.1">220</text>
<text x="164.1" y="114.1">R27</text>
<text x="174.8" y="119">RV2</text>
<text x="229.8" y="115.4">+12V</text>
<text x="68.5" y="122.3">30</text>
<text x="107.5" y="125.3">MMBT3906</text>
<text x="120.6" y="122.3">30</text>
<text x="141" y="125.1">IPN80R900P7</text>
<text x="142.2" y="120.2">GND_CUT</text>
<text x="165.1" y="126">100n</text>
<text x="165.1" y="124.1">C15</text>
<text x="175" y="121.5">275V</text>
<text x="224.8" y="125.3">330u</text>
<text x="224.8" y="123.4">C16</text>
<text x="76.2" y="129.7">PC817XI</text>
<text x="85.9" y="130.4">GND_CUT</text>
<text x="107.5" y="127.9">Q4</text>
<text x="141" y="127.6">Q6</text>
<text x="189.8" y="127.9">R30</text>
<text x="189.9" y="130.4">20k</text>
<text x="198.7" y="127.9">R31</text>
<text x="198.8" y="130.4">20k</text>
<text x="207.1" y="129.8">UF4004</text>
<text x="208.9" y="127.2">D12</text>
<text x="236.1" y="126.4" transform="rotate(-90 236.1 126.4)">D13</text>
<text x="238.1" y="129.4" transform="rotate(-90 238.1 129.4)">BZV55C15</text>
<text x="101.1" y="136.8">GND_CUT</text>
<text x="143.5" y="135.5">J5</text>
<text x="223" y="135.5">GND_CUT</text>
<text x="130.9" y="140.6">NEUT</text>
</g>
<text font-size="1.8" fill="#fff" x="239.9" y="26">Zero-cross</text>
<g font-size="1.8" fill="#0f0f0f">
<text x="184.6" y="31.4">opto_anode</text>
<text x="163.8" y="41.6">opto_anode</text>
<text x="182.7" y="36.5">opto_cathode</text>
<text x="163.8" y="49.2">opto_cathode</text>
<text x="190.9" y="61.9">opto_anode</text>
<text x="189.1" y="67">opto_cathode</text>
</g>
<g font-size="1.8" fill="#725600">
<text x="227.5" y="35.2">z-c</text>
<text x="225" y="63.1">z-c</text>
<text x="55.2" y="120.2">ssr_gate</text>
</g>
<g font-size="1.8" fill="#840084">
<text x="133.7" y="46.6">4V+</text>
<text x="83.2" y="54.2">16V</text>
<text x="165.1" y="127.9">X2</text>
<text x="224.8" y="127.2">25V</text>
</g>
<g font-size="1.8" fill="#a90000">
<text x="151.7" y="49.3">2</text>
<text x="159.3" y="49.3">3</text>
<text x="156" y="55" transform="rotate(-90 156 55)">1</text>
<text x="99.9" y="112.8">1</text>
<text x="105.2" y="109.9" transform="rotate(-90 105.2 109.9)">3</text>
<text x="131.4" y="112.8">1</text>
<text x="138.2" y="109.9" transform="rotate(-90 138.2 109.9)">2</text>
<text x="105.2" y="117.5" transform="rotate(-90 105.2 117.5)">2</text>
<text x="138.2" y="117.5" transform="rotate(-90 138.2 117.5)">3</text>
<text x="99.9" y="125.5">1</text>
<text x="105.2" y="122.6" transform="rotate(-90 105.2 122.6)">2</text>
<text x="131.4" y="125.5">1</text>
<text x="138.2" y="122.6" transform="rotate(-90 138.2 122.6)">3</text>
<text x="105.2" y="130.2" transform="rotate(-90 105.2 130.2)">3</text>
<text x="138.2" y="130.2" transform="rotate(-90 138.2 130.2)">2</text>
<text x="140.9" y="136.9">1</text>
<text x="140.9" y="139.4">2</text>
</g>
<text font-size="1.8" fill="#ff8080" x="188.5" y="51.7">not recommended</text>
<g font-size="1.8" fill="#00f">
<text x="103.3" y="74.2">Rectification</text>
<text x="152.9" y="74.2">Efficient z-c pulse generation</text>
<text x="236.9" y="74.2">Opto-isolation</text>
<text x="78.9" y="153">Control signal</text>
<text x="115.7" y="153">Gate driver</text>
<text x="146.8" y="153">Switching</text>
<text x="165.1" y="153">Filtering &amp; protection</text>
<text x="227.4" y="153">Zener regulator</text>
</g>
<text font-size="1.8" fill="#7f7f00" x="142.2" y="131.7">line_cut</text>
<g font-size="1.4" fill="#a90000">
<text x="200" y="31.5">1</text>
<text x="220.4" y="31.5">6</text>
<text x="220.4" y="34">4</text>
<text x="200" y="36.6">2</text>
<text x="220.4" y="39.1">5</text>
<text x="205.1" y="62">1</text>
<text x="217.8" y="62">4</text>
<text x="205.1" y="67.1">2</text>
<text x="217.8" y="67.1">3</text>
<text x="206.4" y="106.4">A</text>
<text x="214" y="106.4">C</text>
<text x="74.3" y="119.1">1</text>
<text x="87" y="119.1">4</text>
<text x="74.3" y="124.2">2</text>
<text x="87" y="124.2">3</text>
<text x="206.4" y="131.8">A</text>
<text x="214" y="131.8">C</text>
</g>
<g font-size="1.4" fill="#840000">
<text x="214.8" y="31.7">VCC</text>
<text x="215.1" y="39.3">GND</text>
</g>
<g font-size="1.4" fill="#484848">
<text x="187.6" y="149.9">Diode requirements:</text>
<text x="188.1" y="151.6">- fast reverse recovery: &lt; 100 ns</text>
</g>
</svg>
